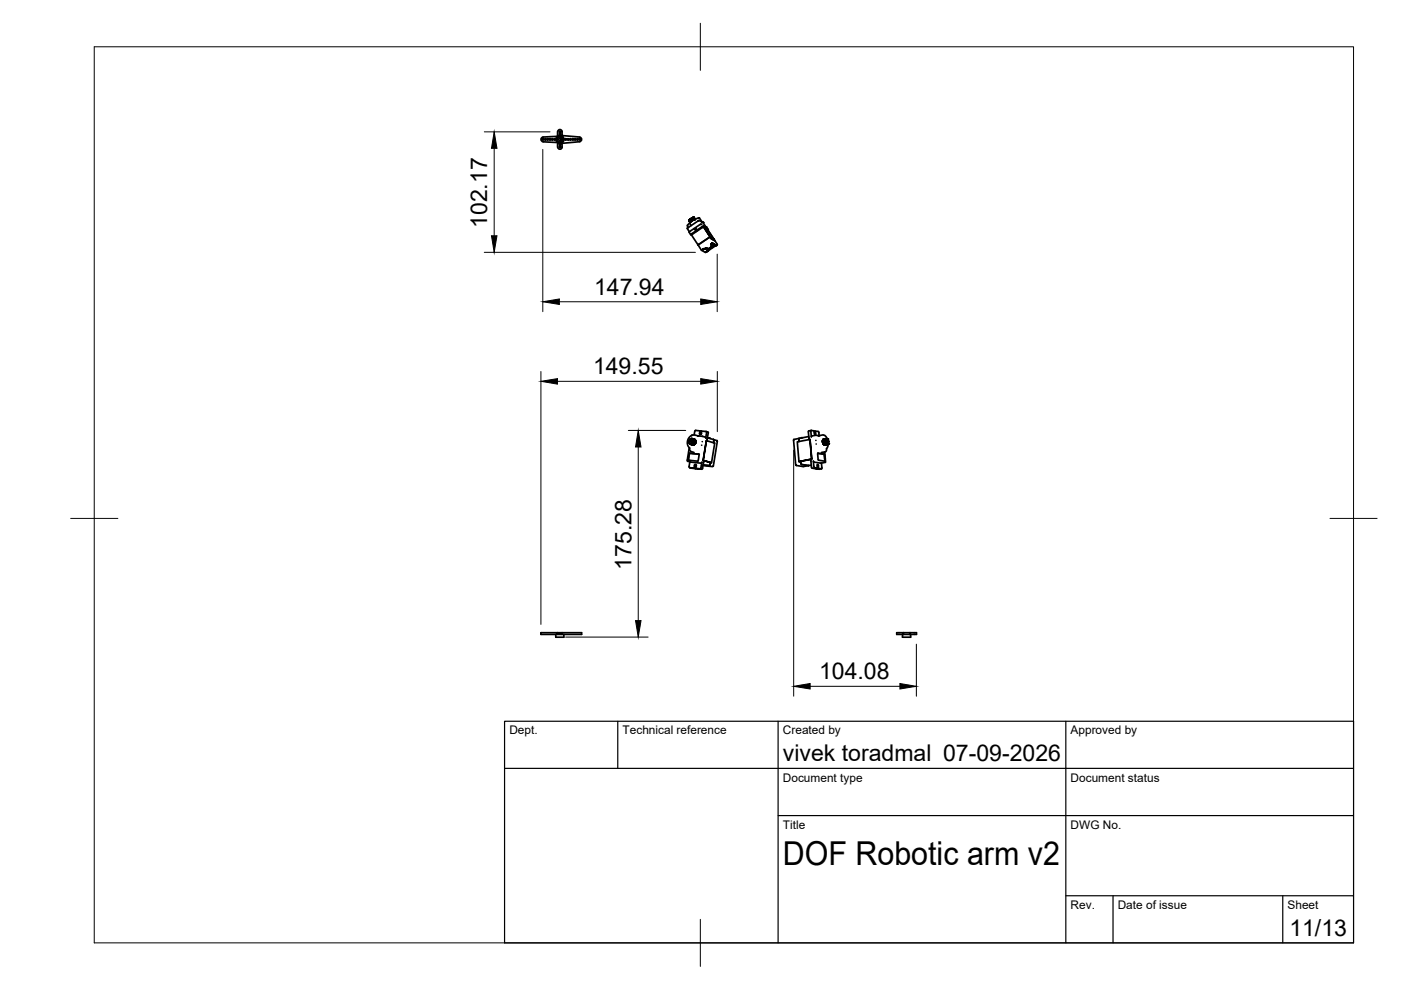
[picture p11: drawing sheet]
<svg xmlns="http://www.w3.org/2000/svg" width="297mm" height="210mm" viewBox="0 0 297 210" stroke-linecap="round" stroke-linejoin="round" font-family="sans-serif">
<!-- layer: Visible -->
<g fill="none" stroke="#000" stroke-width=".36">
<path d="M115.1 30.1l3.1 .1M115.2 29.1a.5 .5 0 0 0-.5 .5 .5 .5 0 0 0 .5 .4M118.1 29.5v.1M118.1 29.7h.1M118.1 29.6h.1M118.1 29.5h.1M118.1 29.4v.1M118.1 29.6v.1M118.1 29.7v.1M118.1 29.4h.1M118.1 29.8h.1M118.1 29.3h.1"/>
<path d="M118.2 29.9h.1M118.2 28.9l-3.1 .2M118.2 29.8h.1M118.2 29.3h.1M118.2 29.2h.1M118.2 30h.1M118.2 29.2v.1M118.2 28v.8M118.2 30.3v.9M118.2 29.9v.1M118.2 31.2a.48 .48 0 0 0 .5 .4 .48 .48 0 0 0 .5-.4M118.2 27.9a.48 .48 0 0 1 .5-.4 .48 .48 0 0 1 .5 .4"/>
<path d="M118.3 30h.1M118.3 29.1h.1M118.3 30v.1M118.3 29.1l-.1 .1M118.4 30.1h.1M118.4 29h.1M118.4 30.1l.3 .1M118.5 29h-.1M118.5 30.1l.1 .1M118.6 28.9l-.1 .1M118.6 30.2h.1M118.6 28.9h.1"/>
<path d="M118.7 28.9l-.2 .1M118.7 30.2h.1M118.7 28.9h.1M118.8 30.2h-.1M118.8 28.9h.1M118.8 28.9l.1 .1M118.9 28.9v.1M118.9 29h.1M118.9 30.2h.1M119 29h.1M119 30.1h.1M119 30.1h-.1"/>
<path d="M119 29.1h.1M119.1 30.1h-.1M119.1 30l-.1 .1M119.1 29.1h.1M119.1 30h.1M119.1 29.1l.1 .1M119.2 30h-.1M119.2 28v.7l3.7 .4a.5 .5 0 0 1 .4 .5 .5 .5 0 0 1-.4 .4l-3.7 .4v.8M119.2 29.2h.1M119.2 29.9v.1M119.2 29.2l.1 .1M119.2 29.9h.1"/>
<path d="M119.3 29.3h.1M119.3 29.9h-.1M119.3 29.8h.1M119.3 29.4h.1M119.3 29.4v.1M119.3 29.7v.1M119.3 29.5h.1M119.3 29.5v.1M119.3 29.6h.1M119.3 29.7h.1M119.3 29.6v.1M146.1 49.2l1.1-.8 .4 .6-1.2 .7"/>
<path d="M146.1 46.8h.1M146.1 46.8l.2 .3M146.1 49.2l.3 .5M146.1 46.7v.1M146.1 46.7h.1M146.1 46.7l.3 .4-.3-.4M146.1 46.7l.2 .4-.2-.4M146.2 46.7h-.1M146.2 46.7l.2 .3-.2-.3M146.2 46.7h.1M146.2 46.6v.1M146.2 47.3l-.5 .5 .3 .4"/>
<path d="M146.2 46.6l.3 .4M146.2 46.6h.1M146.2 46.6l.3 .4-.3-.4M146.2 46.6l.3 .4-.2-.4M146.3 46.5v.1M146.3 46.5l.3 .4-.3-.4M146.3 46.5l.2 .4M146.3 46.6h.1M146.3 46.5h.1M146.3 47.1l-.2-.3 .2 .3M146.3 46.5l.3 .4M146.4 46.5l.2 .4"/>
<path d="M146.4 46.5h.1M146.4 46.5h-.1M146.4 46.5l.3 .4M146.4 46.4v.1M146.4 49.7l.2 .1M146.4 46.4l.3 .4M146.5 46.4l.2 .4M146.5 46.4h.1M146.5 46.4l.3 .4-.3-.4M146.5 47.8l-.3-.5 .1-.2 .9-.5 1.1-.4 1.9 2.5M146.6 46.3l.3 .4-.3-.4M146.6 46.3v.1"/>
<path d="M146.6 46.3l-.1 .1M146.6 49.8l1.4 2.2a2.24 2.24 0 0 0 1.6 1.5l2.5-1.6-.7-1.2M146.6 46.3h.1M146.6 46.9l-.2-.4 .3 .4M146.7 46.3l.2 .4-.3-.4M146.7 46.3l.2 .4M146.7 46.3h.1M146.7 46.2l.3 .5M146.7 46.2v.1M146.8 49.7l-.2 .1M146.8 46.2l.2 .4-.3-.4M146.8 46.2h.1"/>
<path d="M146.8 46.8l-.3-.4 .3 .4M146.8 46.2l.3 .4-.3-.4M146.9 46.2h-.1M146.9 46.2l.2 .4-.2-.4M146.9 46.2l.2 .4M146.9 46.2h.1M146.9 46.2l.3 .4-.3-.4M146.9 46.1l.3 .5M146.9 46.1v.1M146.9 46.1l.3 .5-.3-.5M147 46.1h.1M147 46.1h-.1"/>
<path d="M147 46.1l.3 .4-.3-.4M147.1 46.1l.3 .4-.3-.4M147.1 46.1h.1M147.1 46.1l-.3 .1-.7 .5M147.1 46.1l.3 .4zM147.2 48.4l.4 .6M147.3 46.5l-.3-.4 .3 .4M147.5 48.4l-.2 .1M147.8 48.8h.2l-.4 .2v-.1M148.8 47l-.7-.2-2.3 1.6 .4 .7M148.8 47h.1M148.8 47.6l-.2-.1-1.2 .8 .4 .5 1.2-.8"/>
<path d="M148.9 47h.1M148.9 48l.3 .2h-.3l-2.1 1.5M149 52.9l.3-.2zM149 52.9h.1M149.1 52.9h.1M149.1 52.8v.1M149.1 48l1.7 2.7-1.7-2.7 .7 .3 1.7 2.7M149.1 52.8h.1M149.1 52.9l-.2 .1M149.3 52.7l-.1 .1M149.4 52.8h.1M149.5 52.8h.1"/>
<path d="M149.6 52.7l-.1 .1M149.6 52.6l-.2 .2M149.6 52.7h.1M149.8 53.3l.3-.2zM149.8 53.4h.1M149.8 52.5l-.4 .3M149.8 52.5l-.1 .2M149.8 53.3h.1M149.8 52.6l-.3 .2M149.8 52.6h.1M149.8 48.1h.1M149.9 53.2v.1"/>
<path d="M149.9 52.6l-.4 .2M149.9 53.3l-.1 .1 .1-.1M149.9 53.3h.1M149.9 53.3l-.2 .1M149.9 53.2h.1M150 52.9h.1M150 48.6h.1M150.1 53h.1M150.1 53.1l-.1 .2M150.1 52.9l-.1 .1M150.1 52.9h.1M150.1 52.9l.1 .1"/>
<path d="M150.1 52.9l-.1 .1 .2-.1M150.2 48.7l-.3-.1 1.5 2.1M150.2 53h.1M150.2 52.9h-.1M150.2 48.7l-.1 .1M150.2 52.9l-.1 .1M150.2 52.9l.1-.1zM150.2 52.8l-.1 .1M150.2 52.8h.1M150.2 52.9v.1M150.3 52.7l-.1 .1M150.3 52.8l-.2 .1"/>
<path d="M150.3 52.8h.1M150.3 52.8l-.1 .1M150.3 52.7h.1M150.4 52.7h.1M150.4 52.7h.1l-.2 .1M150.4 52.7l-.1 .1M150.5 52.7l-.2 .1M150.5 50.3h.1M150.5 52.6h.1M150.6 50.3l-2.6 1.7M150.6 52.6l-.1 .1M150.7 52.5l-.3 .2"/>
<path d="M150.7 52.3h.1M150.7 52.4l-.5 .4M150.7 52.5l-.1 .1 .2-.1M150.7 52.4h.2zM150.7 52.2v.1M150.7 52.5l-.3 .3M150.8 52.4h.1M150.8 52.5l-.6 .5 .1-.2M150.8 52.5l-.2 .1M150.8 51.7l.3-.2zM150.8 52.4l.1-.1-.2 .2M150.8 51.7h.1"/>
<path d="M150.8 52.3h.1M150.8 52.3h-.1M150.8 52.2l.6-.4-.7 .5M150.8 52.4l-.1 .1M150.8 52.4v.1zM150.8 50.7l.7 .3M150.9 52.4h.1M150.9 51.6l-.1 .1zM150.9 51.6v.1M150.9 51.6h.1M150.9 51.7h-.2M150.9 52.3l-.9 .6"/>
<path d="M150.9 52.4l-.1 .1 .3-.1-.3 .1M150.9 52.3h.1M151 52.4h-.1M151 52.4h.1M151 52l.1 .1M151.1 52l-.3 .2M151.1 51.5l-.1 .1M151.1 52.2l.3-.1zM151.1 52h.1M151.1 52.4h-.2M151.1 52.4h.1M151.1 52.1l-.3 .1"/>
<path d="M151.3 50.7h.1M151.4 50.7h.1M151.4 51.8l-.3 .2M151.4 51.8h.1M151.4 52.1l-.3 .1M151.5 51.8l-.6 .5M151.5 51.8l-.7 .5M151.6 52.1l.3-.2zM151.6 52.1h.1M151.7 52l-.1 .1M151.7 52.1h.1M151.7 52v.1"/>
<path d="M151.7 52h.1M151.7 52.1l-.2 .1M151.9 51.9l-.2 .1M146 97.4v.2M146 97.6l1.9 .2M146.1 93.6v.2M146.1 93.8h.1M146.1 93.8v.1M146.1 93.5v.1M146.1 93.5h.1M146.1 93.6v.1M146.1 93.7h.1"/>
<path d="M146.1 93.6h.1M146.1 96.2l-.1 1.4M146.1 94.9l-.4 2.8 .7 .3M146.1 93.9h.1M146.2 94h.1M146.2 93.5h.1M146.2 93.9h.1M146.2 93.3l-.1 .1M146.2 93.4h.1M146.2 96.1v.1zM146.2 99.2l.3 .1M146.2 93.3h.1"/>
<path d="M146.2 94l.1 .1M146.2 93.2v.1M146.3 97.9l-.2 1.2 1.5 .3-1-.1M146.3 96.1l1.9 .2M146.3 93.2h.1M146.3 94.1h.1M146.3 93.2h-.1M146.3 93.1v.1M146.4 94.1h.1M146.4 93.1h-.1M146.4 93.1h.1M146.4 94.2h.1"/>
<path d="M146.4 98h.1M146.4 98l2.2 .2M146.5 93l-.1 .1M146.5 94.2l.4 .1M146.5 94.2h.1M146.5 94.2l.4 .1-.4-.1M146.5 93h.1M146.5 93.4h.2l.1 .2-.2 .2zM146.5 93v.1M146.5 99.3h.1M146.6 94.2h.1M146.6 93h.1"/>
<path d="M146.6 94.2l.5 .1M146.7 94.2l.4 .1M146.7 94.2h.1M146.7 93h.1M146.7 92.3l-.1 .1M146.7 92.3h.1M146.8 94.2h.1M146.8 94.1v.1M146.8 93h.1M146.8 93l.5 .2zM146.8 94.1l.4 .2-.5-.1M146.8 94.1l.4 .1"/>
<path d="M146.8 94.1h.1M146.8 93l.1 .1M146.9 94.1l.4 .1-.5-.1M146.9 93.1l.4 .1-.4-.1M146.9 94.1h.1M146.9 93.1h.1M146.9 94.1l.4 .1M146.9 94l.4 .2M146.9 93.1l.5 .1-.4-.1M146.9 94v.1M146.9 94l.5 .1M147 94.3l-.5-.1 .5 .1"/>
<path d="M147 93.1l.4 .2-.4-.2M147 94h.1M147 93.1h.1M147 94h-.1M147 93.1v.1M147 94l.4 .1-.4-.1M147 93.9l.4 .2-.4-.2M147 93.9l.4 .1M147 93.2h.1M147 93.9v.1M147 93.8l.5 .2M147 93.9h.1"/>
<path d="M147 93.2l.5 .2-.4-.1M147 93.2l.4 .1-.4-.1M147 93.3l.5 .1M147 93.8l.5 .1M147.1 93.9h.1M147.1 93.8l-.1 .1M147.1 93.3h.1M147.1 93.8l.4 .1M147.1 93.7l.4 .1M147.1 93.4l.4 .1M147.1 93.1a.61 .61 0 0 1 .4 .8 .61 .61 0 0 1-.8 .4M147.1 93.8h.1"/>
<path d="M147.1 93.3v.1M147.1 93.3l.4 .1-.4-.1M147.1 93.4l.4 .1-.4-.1M147.1 93.5l.4 .1M147.1 93.7h.1M147.1 93.7v.1M147.1 93.4h.1M147.1 93.6v.1M147.1 93.6h.1M147.1 93.5h.1M147.1 93.4v.1M147.1 93.5l.4 .1-.4-.1"/>
<path d="M147.1 93.5l.4 .2-.4-.1M147.1 93.6l.4 .1M147.1 93.6l.4 .2M147.3 99h.2M147.3 99l-.1 .3M147.3 98.9l-.1-.3 .3-.1 .1 .2-.1 .3M147.4 93.3l-.4-.1 .4 .1M147.4 94l-.4-.1 .4 .1M147.5 99l-.1 .3M147.5 91.3l1 .1-.1 .3 .3 .1M147.5 93.5l-.4-.1 .4 .1M147.5 91.2l-.2 .2-.1 .8"/>
<path d="M147.6 99.3v.1M147.6 98.6l-.1 .3M147.9 92.4h.2M148 92.4l-.8-.2-.5 .1-.7 .6-.2 .5v.9l.4 .7 .1 .6 .9 .3M148 92.4h.1M148.1 92.4h.1M148.1 92.4l1.4 .3M148.2 96.3l-.3 1.5M148.2 96.3h.1M148.5 91.4h.2M148.6 99.2l-.2 .2-1-.1 1.3 .2 .3-.2M148.7 91.8l-.1 .3"/>
<path d="M148.8 94.4h.1M148.8 98l-.2 1.2M148.8 98l-.2 .2M148.9 93.6h.1M149.1 97.6l1.8 .5zM149.1 98.1l.1-.4-.3 1.6M149.5 92.6l.1 .3M149.7 91.5l-1-.1v.6l-.2 .1-.2-.2 .1-.2M149.7 91.5l.1 .2M149.7 91.5l.3 .1M149.8 93.4l-.7 4.2 .7-4.2 1.7 .6-.6 4.1M149.8 91.7l-.2 1.2"/>
<path d="M150.1 91.6l.1 .2-.3 1.7 .1-.5M150.1 92.9h.2M150.1 92.8h-.1l1.2 .4M150.3 92.9h.2l.1 .1M150.6 98.1v.4l-.3 .2-1.2-.1M151.2 93.2l.9 .3-.9 5.3-.2 .1-2-.2M151.2 93.2l.2 .2-.1 .5M169.4 97.9l2.7-.6zM169.5 92.9l-.1 .7M169.8 97.8v.5M169.8 98.2l.2 .3 1.4 .2M170.2 92.8l-.4 .1"/>
<path d="M171.4 91.6l.1 1.6v-.5M171.4 98.7h.1M171.5 92.6l-3.2 .6 .4 5.3 .1 .2a3.9 3.9 0 0 0 2.6 0M171.5 91.4h1.2l-.1 .5 .2 .2 .2-.1-.1-.3M171.5 91.4l-.1 .2M171.7 93.2l.4 4.1zM171.7 93.2l-2.7 .5 .4 4.2M171.9 97.4l.2 1.8 .7 .2 .6-.1-.7-.1-.1-.3M172 98.6l-.6 .1M172 91.2v1.4l.1-.2 .9-.1 .5 .1M172.4 97.8l.2 1.1M172.5 97.8l.1 .2"/>
<path d="M172.6 98l1.5 .2M172.7 91.4l.8 .1 .1 .2M172.8 91.4v.3M172.8 91.7h-.1M173 99.3v.1M173 93.4h.1M173 94.1h.1M173.3 99h.2v.3M173.4 96.1l1.3 .2M173.4 96.1h.1M173.4 96.1l.1 1.4 1.3 .3M173.5 99v-.3l-.1-.2-.2 .1 .2 .7"/>
<path d="M173.5 92.4h.1M173.5 92.4h.2M173.6 92.4l1.1-.1 .7 .7M173.6 91.7l.1 .7M173.7 99.5h.1M174.1 98.2h.1M174.2 99.4h-1.2l.6 .1M174.2 98.2l.1 1M174.2 99.4l-.5 .1M174.3 99.2l-.1 .2M174.4 93.4l.6-.1-.6 .2M174.4 93.3l.6-.1-.6 .2"/>
<path d="M174.5 93.3l.6-.2-.7 .2M174.5 93.2l.6-.1-.6 .1M174.6 94.2l.6-.1-.6 .1M174.7 96.3l.2 1.4M174.7 94.3l.6-.1-.6 .1M174.7 93.1a.67 .67 0 0 0-.3 .7 .67 .67 0 0 0 .5 .5M174.7 96.3l.1 1.5M174.8 94.3l.7-.1zM174.9 95.8l.1 2.2-.9 .2M174.9 97.7l-.1 .1M175 93.6h.1M175 93.7h.1"/>
<path d="M175 93.3h.1M175 93.3v.1M175 93.4h.1M175 93.5h.1M175 93.3l-.6 .1 .6-.1M175 93.6l-.6 .2M175 93.6l-.6 .1 .6-.1M175 93.5l-.6 .2 .6-.2M175 93.4l-.6 .2 .6-.1M175 93.7v.1M175 93.2v.1M175 93.7l-.6 .1 .6-.1"/>
<path d="M175 93.4l-.6 .1M175 93.5v.1M175 93.6v.1M175 93.2h.1M175 93.8h.1M175 93.8l-.6 .1 .6-.1M175 93.3l-.6 .1M175 93.6l-.6 .1M175 93.7l-.6 .1M175.1 93.8h.1M175.1 93.2h.1M175.1 93.8v.1"/>
<path d="M175.1 93.1l-.1 .1M175.1 93.8l-.6 .2 .6-.2M175.1 93.7l-.7 .1M175.1 93.1v.1M175.1 93.9h.1M175.1 93.1h.1M175.1 93.8l-.7 .1M175.1 93.9l-.6 .1M175.1 94h.1M175.1 93.9l-.6 .2 .6-.1M175.1 93.1l-.6 .1 .6-.1M175.1 94l-.5 .1"/>
<path d="M175.1 93v.1M175.1 93l-.6 .2 .7-.2M175.1 94l-.6 .1M175.2 94l-.7 .1M175.2 93v.1M175.2 94v.1M175.2 93h.1M175.2 93l-.7 .1 .7-.1M175.2 94l-.6 .2 .6-.2M175.2 93.1l.1-.1a.66 .66 0 0 1 .2 1.1 .71 .71 0 0 1-.3-1zM175.2 94h.1M175.2 94.1h.1"/>
<path d="M175.2 93l-.6 .1 .6-.1M175.3 93h-.1M175.3 93l-.7 .1M175.3 94.1l-.6 .2 .6-.1M175.3 94.1h.1M175.3 94.2h.1M175.3 93h.1M175.3 93.4h.2l-.1 .4zM175.3 94.2l-.6 .1 .6-.1M175.4 93h.1M175.4 94.2l-.6 .1 .6-.1M175.4 94.2h.1"/>
<path d="M175.4 93v.1M175.5 93.1h.1M175.5 94.2h.1M175.6 94.1h.1M175.6 94.2h.1M175.6 94.1v.1M175.6 94.1l-.4 1.6-1.1 .2M175.6 94v.1M175.6 94h.1M175.7 94h-.1M117.8 134.5v.6h1.7v-.6M118.2 134.1h-3.5v.4h3.5v-.4"/>
<path d="M118.2 134.1h1v.4h-1zM119.2 134.1h4.1v.4h-4.1M191.3 134.5v.6h1.8v-.6M191.5 134.1h-1.4v.4h1.4v-.4l.1 .4h1.3v-.4v.4h1.4v-.4h-1.4M191.6 134.1h1.3"/>
<circle cx="115.1" cy="29.6" r=".16"/>
<circle cx="115.6" cy="29.6" r=".16"/>
<circle cx="116.1" cy="29.6" r=".16"/>
<circle cx="116.6" cy="29.6" r=".16"/>
<circle cx="117.1" cy="29.6" r=".16"/>
<circle cx="117.6" cy="29.6" r=".16"/>
<circle cx="118.7" cy="29.6" r=".86"/>
<circle cx="118.7" cy="29.6" r=".26"/>
<circle cx="118.7" cy="31.2" r=".16"/>
<circle cx="118.7" cy="28.4" r=".16"/>
<circle cx="118.7" cy="30.7" r=".16"/>
<circle cx="118.7" cy="27.9" r=".16"/>
<circle cx="119.9" cy="29.6" r=".16"/>
<circle cx="120.4" cy="29.6" r=".16"/>
<circle cx="120.9" cy="29.6" r=".16"/>
<circle cx="121.4" cy="29.6" r=".16"/>
<circle cx="121.9" cy="29.6" r=".16"/>
<circle cx="122.4" cy="29.6" r=".16"/>
<circle cx="122.9" cy="29.6" r=".16"/>
<circle cx="146.5" cy="93.6" r=".51"/>
</g>
<g fill="#000">
<circle cx="146.1" cy="46.8" r=".18"/>
<circle cx="148.9" cy="47.1" r=".18"/>
<circle cx="149.1" cy="47.2" r=".18"/>
<circle cx="149.2" cy="52.8" r=".18"/>
<circle cx="149.9" cy="53.2" r=".18"/>
<circle cx="150" cy="53.3" r=".18"/>
<circle cx="150.3" cy="52.7" r=".18"/>
<circle cx="150.9" cy="51.6" r=".18"/>
<circle cx="151.6" cy="52.1" r=".18"/>
<circle cx="151.7" cy="52" r=".18"/>
<circle cx="151.8" cy="52.1" r=".18"/>
<circle cx="146.4" cy="93.1" r=".18"/>
<circle cx="146.5" cy="93" r=".18"/>
<circle cx="173.6" cy="92.4" r=".18"/>
<circle cx="175.4" cy="93" r=".18"/>
<circle cx="175.4" cy="93.1" r=".18"/>
<circle cx="175.5" cy="93.1" r=".18"/>
<circle cx="175.5" cy="94.2" r=".18"/>
<circle cx="175.6" cy="94.1" r=".18"/>
<circle cx="175.6" cy="94" r=".18"/>
</g>
<!-- layer: BORDER -->
<path d="M20 9.9h267v190h-267zM148.5 4.9v10M15 109.9h10M282 109.9h10M148.5 194.9v10" fill="none" stroke="#000" stroke-width=".21"/>
<!-- layer: TITLEBLOCK -->
<path d="M107 152.9h180v47h-180zM131 152.9v10M165 152.9v47M226 152.9v47M107 162.9h180M165 172.9h122M226 189.9h61M236 189.9v10M272 189.9v10" fill="none" stroke="#000" stroke-width=".25"/>
<!-- layer: FD_Dimensions -->
<g fill="none" stroke="#000" stroke-width=".21">
<path d="M102.7 28h13.9M104.8 31.4v18.6M115.1 31.7v34.4M102.7 53.5h44.7M152.1 53.9v12.2M114.7 78.8v53.6M118.6 64h30M152.1 78.8v12.7M118.2 80.8h30.4M133.2 91.3h12.2M135.3 94.8v36.8M168.3 95.5v52.1"/>
<path d="M119.9 135.1h17.5M194.3 136.6v11M171.8 145.5h19"/>
</g>
<path d="M104.8 28l.6 3.4h-1.2zM104.2 50h1.2l-.6 3.5zM115.1 64l3.5-.6v1.2zM148.6 63.4l3.5 .6-3.5 .6zM114.7 80.8l3.5-.5v1.1zM135.3 91.3l.6 3.5h-1.2zM148.6 80.3l3.5 .5-3.5 .6zM134.7 131.6h1.2l-.6 3.5zM168.3 145.5l3.5-.6v1.2zM190.8 144.9l3.5 .6-3.5 .6z" fill="#000" stroke="#000" stroke-width=".21"/>
<text font-size="7" x="166" y="183.4">DOF Robotic arm v2</text>
<g font-size="4.9">
<text x="103.3" y="48.4" transform="rotate(-90 103.3 48.4)">102.17</text>
<text x="126" y="62.5">147.94</text>
<text x="125.7" y="79.4">149.55</text>
<text x="133.9" y="120.8" transform="rotate(-90 133.9 120.8)">175.28</text>
<text x="173.7" y="144.1">104.08</text>
<text x="166" y="161.4">vivek toradmal 07-09-2026</text>
<text x="273.4" y="198.6">11/13</text>
</g>
<g font-size="2.5">
<text x="108" y="155.7">Dept.</text>
<text x="132" y="155.7">Technical reference</text>
<text x="166" y="155.7">Created by</text>
<text x="227" y="155.7">Approved by</text>
<text x="166" y="165.7">Document type</text>
<text x="227" y="165.7">Document status</text>
<text x="166" y="175.7">Title</text>
<text x="227" y="175.7">DWG No.</text>
<text x="227" y="192.7">Rev.</text>
<text x="237" y="192.7">Date of issue</text>
<text x="273" y="192.7">Sheet</text>
</g>
</svg>
